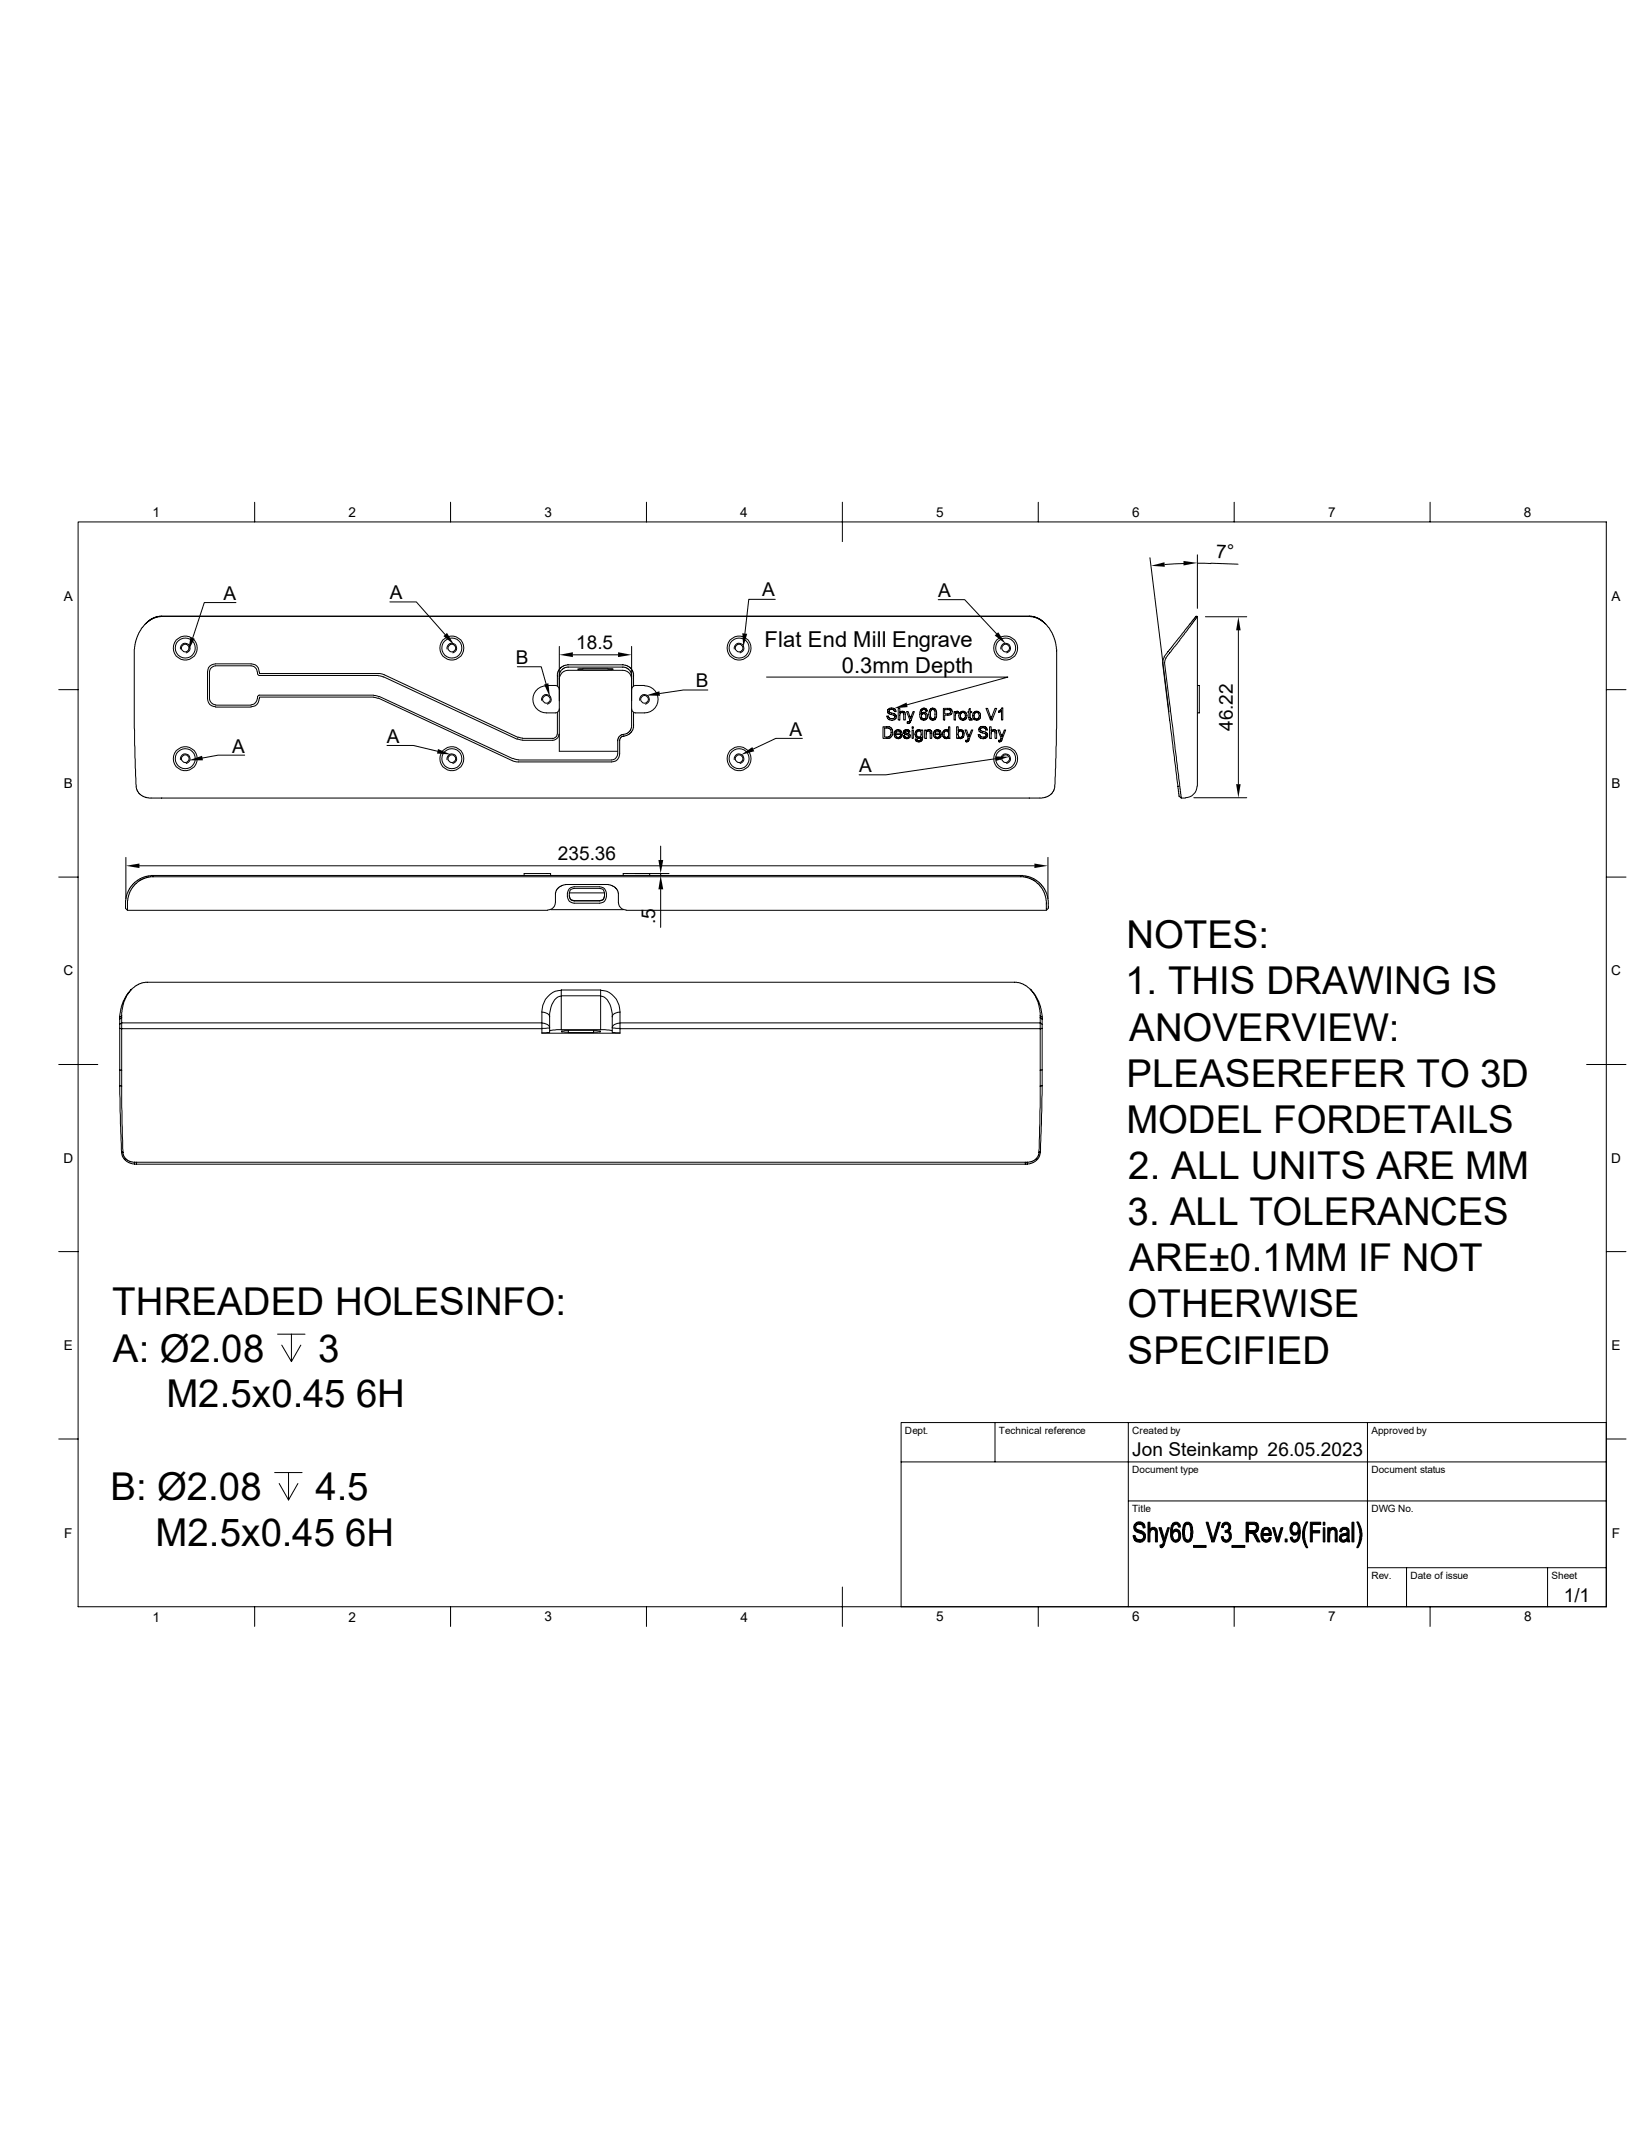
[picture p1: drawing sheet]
<svg xmlns="http://www.w3.org/2000/svg" width="216mm" height="279mm" viewBox="0 0 216 279" stroke-linecap="round" stroke-linejoin="round" font-family="sans-serif">
<g fill="none" stroke="#000" stroke-width=".13">
<path d="M10.2 68.5h200.5v142.4h-200.5zM30.9 79.1h-4.1l-1.5 4.6M33.4 65.9v2.6M51.1 79h3.5l3.8 4.3M59.1 65.9v2.6M84.8 65.9v2.6M101.7 78.7h-3.5l-.5 4.4M110.5 65.9v5.2M123.1 78.7h3.4l4.2 4.5M136.2 65.9v2.6M150.8 73.2l2.5 20.2M155.3 74l-2.5 .1"/>
<path d="M157.1 73.9l1.7 .1M157.1 72.8v7M158.8 73.9l3.6 .1M161.9 65.9v2.6M187.6 65.9v2.6M7.7 90.5h2.5M19 82l.9-.8 1.1-.3h114.5l.6 .2 .6 .3 .9 1 .7 1.4 .3 1.1v10.6l-.3 7.9-.1 .4-.4 .5-.4 .3-.7 .1h-117.4l-.5-.1-.4-.3-.4-.5-.1-.4-.3-7.9v-10.3l.2-1 .3-.8 .4-.9zM19 81.9l.8-.7 1.1-.3h114.4l1.1 .3 .8 .7M23.7 99.7a.64 .64 0 0 1 .5-.8 .64 .64 0 0 1 .7 .5 .64 .64 0 0 1-.5 .8M23.7 85.2a.64 .64 0 0 1 .5-.8 .64 .64 0 0 1 .7 .5 .64 .64 0 0 1-.5 .8M28.3 92.8h4.6M28.3 92.5h4.6"/>
<path d="M32.1 99.1h-3.5l-2.1 .4M33.7 88.2l-.1-.4-.2-.3-.5-.1h-4.6l-.4 .1a.74 .74 0 0 0-.4 .7v3.5l.2 .5 .6 .3M33.7 91.7l-.1 .4a.74 .74 0 0 1-.7 .4M33.8 88.2v.3l.2 .1h15.6M34 91.7a1.02 1.02 0 0 1-1.1 1.1M34 88.2a1.02 1.02 0 0 0-1.1-1.1h-4.6a1.02 1.02 0 0 0-1.1 1.1v3.5a1.02 1.02 0 0 0 1.1 1.1M34 88.2v.2h15.8l.4 .1 17.7 8.3M49 91.5l.6 .2M49 91.5h-15v.2M49 91.2h-15l-.2 .2v.3M49 91.3l.7 .1M49.6 91.6l17.8 8.3 .4 .1h12.4a1.02 1.02 0 0 0 1.1-1.1v-1.9a.61 .61 0 0 1 .8-.4l.4-.2 .5-.6 .1-.3v-2"/>
<path d="M49.6 88.7l.7 .2M49.7 91.4l17.6 8.2M50.3 88.8l17.6 8.2M50.8 97.8h3.4l3.2 .8M58.6 99.7a.64 .64 0 0 1 .5-.8 .64 .64 0 0 1 .8 .5 .64 .64 0 0 1-.5 .8M58.6 85.2a.64 .64 0 0 1 .5-.8 .64 .64 0 0 1 .8 .5 .64 .64 0 0 1-.5 .8M67.3 99.5l.7 .2M67.9 96.9l.6 .2M67.9 87.5h3.1l.6 2.2M67.9 96.7l.6 .2M71 91.9a.64 .64 0 0 1 .5-.7 .64 .64 0 0 1 .8 .5 .64 .64 0 0 1-.5 .7M71.7 90h1.2a.6 .6 0 0 1 .5 .5"/>
<path d="M71.7 90a1.78 1.78 0 0 0-1.8 1.8 1.78 1.78 0 0 0 1.8 1.8h1.2a.6 .6 0 0 0 .5-.6M73.1 96.4l-.1 .2-.4 .3h-4.1M73.1 90v-1.6l.1-.3 .4-.6 .8-.3 7.7 .1 .5 .2 .4 .6 .1 .3v1.6M73.1 93.5v2.9M73.3 96.4a.88 .88 0 0 1-.8 .8h-4M73.4 88.7l.1-.6 .5-.4 .3-.2h7.6l.4 .2 .4 .4 .1 .6M73.4 89.1a1.16 1.16 0 0 1 1.1-1.1h7.2a1.16 1.16 0 0 1 1.1 1.1M73.4 84.8v13.8h7.6M75.1 85.9h6M76.5 87.8h-.7l.1 .1h.6M76.5 87.9h3.3M76.5 87.7h3.3"/>
<path d="M79.8 87.8h.6l-.6 .1M82.8 93v2.5l-.1 .4-.3 .2-.4 .3h-.4l-.4 .3-.2 .3v1.9l-.1 .4a.74 .74 0 0 1-.7 .4h-12.2M82.8 84.8v8.2M83.9 91.9a.64 .64 0 0 1 .5-.7 .64 .64 0 0 1 .8 .5 .64 .64 0 0 1-.5 .7M84.5 90h-1.1a.6 .6 0 0 0-.6 .5M84.5 90a1.78 1.78 0 0 1 1.8 1.8 1.78 1.78 0 0 1-1.8 1.8h-1.1a.6 .6 0 0 1-.6-.6M92.8 90.6h-3.1l-3.2 .4M96.3 99.7a.64 .64 0 0 1 .5-.8 .64 .64 0 0 1 .8 .5 .64 .64 0 0 1-.5 .8M96.3 85.2a.64 .64 0 0 1 .5-.8 .64 .64 0 0 1 .8 .5 .64 .64 0 0 1-.5 .8M100.5 88.9h31.7l-13.2 3.6M105.2 96.9h-3.4l-3 1.4M115.8 95.4h.7a.69 .69 0 0 1 .6 1l-.1 .1a.52 .52 0 0 1-.6 .4h-.6z"/>
<path d="M116 95.5h.4a.61 .61 0 0 1 .5 .5 .61 .61 0 0 1-.3 .7h-.6zM116.5 93l.3-.1 .3 .1a.44 .44 0 0 1 .4 .4h-.2a.39 .39 0 0 0-.3-.3 .39 .39 0 0 0-.4 .3l.4 .2a.48 .48 0 0 1 .6 .6 .48 .48 0 0 1-.8 .3 .5 .5 0 0 1-.5-.5h.2a.44 .44 0 0 0 .5 .3 .44 .44 0 0 0 .4-.3l-.1-.1-.5-.2a.42 .42 0 0 1-.3-.7zM117.4 95.9l.2-.1a.52 .52 0 0 1 .7 .6h-.8a.33 .33 0 0 0 .2 .4 .33 .33 0 0 0 .4-.2h.2a.56 .56 0 0 1-.8 .2 .56 .56 0 0 1-.1-.8zM117.5 96.1h.1a.3 .3 0 0 1 .3-.2 .3 .3 0 0 1 .2 .3h-.6zM117.8 93h.2v.5a.39 .39 0 0 1 .5-.2 .39 .39 0 0 1 .2 .5v.7h-.2v-.7a.27 .27 0 0 0-.3-.3 .27 .27 0 0 0-.2 .4v.6h-.2zM118.5 95.9a.46 .46 0 0 1 .5-.2 .46 .46 0 0 1 .3 .4h-.1a.24 .24 0 0 0-.3-.2 .24 .24 0 0 0-.2 .2l.1 .1a.51 .51 0 0 1 .6 .4 .49 .49 0 0 1-.5 .3 .49 .49 0 0 1-.5-.3l.3-.1a.28 .28 0 0 0 .2 .3 .28 .28 0 0 0 .3-.2l-.2-.2a.39 .39 0 0 1-.5-.4zM118.9 93.4h.2l.3 .9 .4-.9h.1l-.4 1.1a.42 .42 0 0 1-.5 .4v-.2h.2l.1-.2zM119.6 95.8h.2v1.1h-.2zM119.6 95.4h.2v.2h-.2zM120.1 95.9h.1a.38 .38 0 0 1 .6 0v-.1h.2v1a.49 .49 0 0 1-.4 .6 .49 .49 0 0 1-.5-.4h.2a.29 .29 0 0 0 .4 .2 .29 .29 0 0 0 .1-.4l-.2 .1a.56 .56 0 0 1-.5-.3 .56 .56 0 0 1 0-.6zM120.3 96.1a.35 .35 0 0 1 .4-.1 .35 .35 0 0 1 .1 .5 .32 .32 0 0 1-.4 .2 .32 .32 0 0 1-.2-.4zM120.9 93a.47 .47 0 0 1 .7 .3h-.1a.3 .3 0 0 0-.4-.2 .3 .3 0 0 0-.2 .4l-.1 .2a.49 .49 0 0 1 .7-.1 .49 .49 0 0 1 .1 .7 .49 .49 0 0 1-.7 .1h-.1l-.2-.3v-.7z"/>
<path d="M120.9 93.8a.34 .34 0 0 1 .5 .1 .34 .34 0 0 1-.3 .5 .45 .45 0 0 1-.2-.6zM121.3 95.8h.2v.1a.39 .39 0 0 1 .5-.1 .39 .39 0 0 1 .2 .4v.7h-.2v-.7a.27 .27 0 0 0-.3-.3 .27 .27 0 0 0-.2 .4v.6h-.2zM121.9 93.2l.1-.1a.52 .52 0 0 1 .6-.1 .52 .52 0 0 1 .3 .6l-.1 .5a.47 .47 0 0 1-.5 .4 .47 .47 0 0 1-.4-.5l-.1-.5zM122.2 93.1a.36 .36 0 0 1 .4 .1 .36 .36 0 0 1 0 .4v.1a.41 .41 0 0 1 0 .5 .41 .41 0 0 1-.4 .1l-.2-.2v-.7zM122.6 95.9l.2-.1h.3a.5 .5 0 0 1 .3 .6h-.8a.33 .33 0 0 0 .3 .4 .33 .33 0 0 0 .4-.2h.1l-.1 .2a.54 .54 0 0 1-.7 0 .54 .54 0 0 1-.1-.7zM122.7 96.1a.32 .32 0 0 1 .3-.2 .32 .32 0 0 1 .3 .3h-.7zM123.7 96a.39 .39 0 0 1 .7-.1v-.5h.2v1.5h-.2v-.1a.51 .51 0 0 1-.7-.1 .51 .51 0 0 1 0-.6zM123.7 93h.6a.46 .46 0 0 1 .6 .4 .46 .46 0 0 1-.6 .5h-.4v.6h-.2zM123.9 96.1a.34 .34 0 0 1 .4-.1 .34 .34 0 0 1 .1 .4 .32 .32 0 0 1-.4 .4 .32 .32 0 0 1-.2-.5zM123.9 93.1h.4a.28 .28 0 0 1 .4 .3 .28 .28 0 0 1-.4 .3h-.4zM125.1 93.4h.2v.2l.1-.2 .2-.1 .1 .1v.2a.25 .25 0 0 0-.3 0 .25 .25 0 0 0-.1 .3v.6h-.2zM125.5 95.4h.2v.5a.47 .47 0 0 1 .6 0 .47 .47 0 0 1 .1 .5v.3a.46 .46 0 0 1-.7 .1v.1h-.2z"/>
<path d="M125.8 96a.41 .41 0 0 1 .5 .1 .41 .41 0 0 1-.1 .5 .32 .32 0 0 1-.4 .1 .32 .32 0 0 1-.2-.3zM125.9 93.6v-.1a.55 .55 0 0 1 .9 .3 .55 .55 0 0 1-.6 .7 .65 .65 0 0 1-.3-.9zM126.2 93.5a.42 .42 0 0 1 .4 .3 .42 .42 0 0 1-.2 .5 .41 .41 0 0 1-.4-.3 .41 .41 0 0 1 .2-.4zM126.6 95.8h.2l.3 .9 .3-.9h.2l-.4 1.1a.44 .44 0 0 1-.5 .4v-.1h.2l.1-.3zM127.1 93.1l.2-.1v.4h.2v.1h-.2v.7l.2 .1v.2a.28 .28 0 0 1-.3 0 .28 .28 0 0 1-.1-.4v-.6h-.1v-.1h.1zM127.7 93.5a.56 .56 0 0 1 .7 0 .56 .56 0 0 1 .2 .6v.1a.57 .57 0 0 1-.9 .1 .57 .57 0 0 1 0-.8zM127.9 93.6a.4 .4 0 0 1 .5 .1 .4 .4 0 0 1 0 .5 .34 .34 0 0 1-.5 .1 .34 .34 0 0 1-.1-.4zM128.5 95.5l.2-.2 .4 .1a.37 .37 0 0 1 .4 .4h-.2a.37 .37 0 0 0-.4-.3 .37 .37 0 0 0-.3 .3l.4 .2a.48 .48 0 0 1 .5 .6 .48 .48 0 0 1-.7 .3 .5 .5 0 0 1-.5-.5h.2a.45 .45 0 0 0 .4 .3 .45 .45 0 0 0 .5-.2l-.1-.2-.5-.2a.41 .41 0 0 1-.4-.2 .41 .41 0 0 1 .1-.4zM129.3 93h.2l.5 1.3 .5-1.3h.2l-.6 1.5h-.2zM129.8 95.4h.2v.5a.4 .4 0 0 1 .5-.1 .4 .4 0 0 1 .2 .4v.7h-.2v-.7a.27 .27 0 0 0-.3-.3 .27 .27 0 0 0-.2 .4v.6h-.2zM130.6 99.6l-14.4 2.1h-3.5M130.9 95.8h.2l.3 .9 .3-.9h.2l-.4 1.1a.39 .39 0 0 1-.5 .4v-.1h.2l.1-.3z"/>
<path d="M131 93.3l.4-.4h.1v1.6h-.1v-1.2l-.4 .2zM131.3 85.2a.64 .64 0 0 1 .5-.8 .64 .64 0 0 1 .7 .5 .64 .64 0 0 1-.5 .8M131.3 99.7a.64 .64 0 0 1 .5-.8 .64 .64 0 0 1 .7 .5 .64 .64 0 0 1-.5 .8M152.7 86.2l4.1-5.2 .1-.1h.2l-4.2 5.5M152.7 86.2l-.2 .8M152.7 86.9l2.2 17.8-.3-.2v-.3l-2.1-17.2M153 86.4l-.2 .5M157.1 80.9v22.3M157.1 90h.2v3.6h-.2M158.1 80.9h5.4M162.4 82.7v20.2M210.7 90.5h2.6"/>
<path d="M7.7 115.1h2.5M16.5 112.5v5.4M16.7 119.5l.1-1.6 .3-.9 .3-.6 .5-.5 .6-.5 1.2-.3h114.5l1.3 .3 .6 .5 .5 .5 .3 .6 .3 .9v1.6M18.3 113.6h117.4M68.7 114.9v-.3h3.5v.3M71.8 119.4a1.01 1.01 0 0 0 1.1-1v-1.2l.1-.4 .4-.5 .8-.2h5.6l.8 .3 .4 .4 .1 .5a2.04 2.04 0 0 0 .3 1.8l.2 .2 .5 .1M71.8 119.5h-55.1l-.2-.3v-1l.1-.9 .4-.7 .7-.9 .9-.5 1.2-.3h114.4l1.1 .3 .9 .5 .8 .9 .3 .6 .2 1v1l-.3 .3h-55.1M72.2 119.4h9.5M74.7 116.6l.6-.2h3.4a1.09 1.09 0 0 1 .7 1.7 .81 .81 0 0 1-.7 .4h-3.4a1.09 1.09 0 0 1-.8-1.7zM74.7 117.6a.59 .59 0 0 0 .6 .6h3.4a.59 .59 0 0 0 .6-.6M74.7 117.2h4.6M74.8 116.8l.5-.2h3.4a.84 .84 0 0 1 .5 1.3l-.1 .2-.4 .1h-3.4a.86 .86 0 0 1-.5-1.3z"/>
<path d="M83.3 114.6h4.5M85.2 114.9v-.3h-3.5v.3M86.7 111v1.9M86.7 114.6v.3M86.7 116.7v5M137.5 112.5v5.4M154.9 104.7h.6M156.6 104.7h6.9M157 103.2a1.6 1.6 0 0 1-1.5 1.5M210.7 115.1h2.6M7.7 139.7h5.1M15.7 134.4v.6"/>
<path d="M15.7 133.5v.2M15.7 135h.3M15.7 133.7v.7M15.7 135v5.4M16 134.2v.8M16 133.3l.1-1.4 .4-.9a3.2 3.2 0 0 1 2.8-2.1h114l.9 .2 .8 .7a5.1 5.1 0 0 1 1.4 3.5M16 134.2h55.1M16 135h55.1M16 134.2l-.3 .2M16 133.6l-.3 .1M16 133.3v.9M16 135v7.5"/>
<path d="M16 133.3l-.3 .2M17.3 129.8l-.5 .5-.7 1.2-.3 1-.1 1M71.1 134.2v.8M71.1 134.3l.5 .1a.49 .49 0 0 1 .5 .5l-1 .1M71.1 132.8l.5 .1a.59 .59 0 0 1 .5 .5M72.1 133.4v2.1l-1 .1M73.6 130.7a1.91 1.91 0 0 0-1.4 1.9l-.1 .8M73.6 135.1l-1 .1-.5 .1M73.6 130.7v-.8h5.2v.8M73.6 130a2.76 2.76 0 0 0-2.5 2.8v1.4M73.6 135.1h5.2M73.7 135.3v.1"/>
<path d="M73.7 135.4l.8 .1M74.5 135.3h-.8M74.5 135.2h3.4v.3h-3.4zM77.9 135.3h.8M78.7 135.3v.1M78.7 135.4l-.8 .1M78.8 130.7a1.91 1.91 0 0 1 1.4 1.9l.1 .8M78.8 135.1l1 .1 .5 .1M78.8 130a2.76 2.76 0 0 1 2.5 2.8v1.4M78.8 130.7h-5.2v4.4M78.8 130.7v4.4M80.3 133.4v2.1l1 .1"/>
<path d="M81.3 134.3l-.5 .1a.49 .49 0 0 0-.5 .5l1 .1M81.3 134.2v.8M81.3 132.8l-.5 .1a.59 .59 0 0 0-.5 .5M81.3 135v.6h-10.2v-.6M81.3 134.2h55.1M81.3 135h55.1M135.1 129.8l.5 .5 .7 1.2 .3 1 .1 1.2M136.4 134.2v.8M136.4 133.3v.9M136.4 135v7.5M136.4 134.2l.3 .2M136.4 133.6l.3 .1"/>
<path d="M136.4 133.3l.3 .2M136.7 134.4v.6M136.7 135v5.4M136.7 135h-.3M136.7 133.7v.7M208.1 139.7h5.2M15.7 140.4v2.1M15.7 142.5l.3 8.7M15.7 140.4l.3 .1M15.7 142.5h.3M16 142.5l.1 8.7M16 151.2v.5l.4 .6 .4 .3 .9 .2"/>
<path d="M16 151.2l.1 .1M16 151.2h.1M16.1 151.3l.1 .3 .4 .5 .5 .3 .6 .1M16.1 151.2v.1M17.7 152.5h117M17.7 152.8h.2M17.7 152.5v.3M17.9 152.5v.3M17.9 152.8h116.6M134.5 152.8h.2M134.5 152.5v.3M134.7 152.5v.3"/>
<path d="M136.3 151.3l-.1 .3-.4 .5-.5 .3-.6 .1M136.3 151.2v.1M136.3 151.2h.2M136.4 142.5l-.1 8.7M136.4 151.2v.5l-.4 .6-.4 .3-.9 .2M136.4 151.2l-.1 .1M136.7 140.4l-.3 .1M136.7 140.4v5.4l-.3 5.4M136.7 142.5h-.3M7.7 164.3h2.5M36.4 175.1h3.6M38.2 175.1v3.6l-1.2-2.2"/>
<path d="M39.5 176.5l-1.3 2.2M210.7 164.3h2.6M7.7 188.8h2.5M36 193.3h3.6M37.8 193.3v3.5l-1.2-2.1M39.1 194.7l-1.3 2.1M118.2 191.9h92.5M130.5 186.7v5.2M148 197h62.7M148 186.7v24.2M179.4 186.7v24.2M210.7 188.8h2.6"/>
<path d="M210.7 186.7h-92.5v24.2M33.4 210.9v2.5M59.1 210.9v2.5M84.8 210.9v2.5M110.5 208.3v5.1M136.2 210.9v2.5M161.9 210.9v2.5M179.4 205.7h31.3M184.5 205.7v5.2M187.6 210.9v2.5M203 205.7v5.2"/>
<circle cx="24.3" cy="99.6" r="1.57"/>
<circle cx="24.3" cy="85" r="1.57"/>
<circle cx="24.3" cy="85" r="1.31"/>
<circle cx="24.3" cy="99.6" r="1.31"/>
<circle cx="24.3" cy="99.5" r=".5"/>
<circle cx="24.3" cy="85" r=".5"/>
<circle cx="59.3" cy="85" r="1.57"/>
<circle cx="59.3" cy="99.6" r="1.57"/>
<circle cx="59.3" cy="99.6" r="1.31"/>
<circle cx="59.3" cy="85" r="1.31"/>
<circle cx="59.3" cy="99.5" r=".5"/>
<circle cx="59.3" cy="85" r=".5"/>
<circle cx="71.7" cy="91.8" r=".5"/>
<circle cx="84.5" cy="91.8" r=".5"/>
<circle cx="96.9" cy="85" r="1.57"/>
<circle cx="96.9" cy="99.6" r="1.57"/>
<circle cx="96.9" cy="85" r="1.31"/>
<circle cx="96.9" cy="99.6" r="1.31"/>
<circle cx="97" cy="99.5" r=".5"/>
<circle cx="97" cy="85" r=".5"/>
<circle cx="131.9" cy="85" r="1.57"/>
<circle cx="131.9" cy="99.6" r="1.57"/>
<circle cx="131.9" cy="85" r="1.31"/>
<circle cx="131.9" cy="99.6" r="1.31"/>
<circle cx="131.9" cy="85" r=".5"/>
<circle cx="131.9" cy="99.5" r=".5"/>
</g>
<g fill="#000" stroke="#000" stroke-width=".13">
<path d="M148.8 200.1a.79 .79 0 0 1 1.3-.1h-.7a.39 .39 0 0 0-.4 .4 .39 .39 0 0 0 .4 .4 .84 .84 0 0 1 .8 1.2 .85 .85 0 0 1-1.4 .1h.7a.45 .45 0 0 0 .5-.4 .45 .45 0 0 0-.5-.5 .78 .78 0 0 1-.7-1z" fill-rule="evenodd"/>
<path d="M150.6 199.8h.2v.9h.5l-.3 .1-.1 .2-.1 1.4h-.2z" fill-rule="evenodd"/>
<path d="M153.8 199.9a.59 .59 0 0 1 .7-.1 .59 .59 0 0 1 .3 .6h-.2l-.3-.4h-.5z" fill-rule="evenodd"/>
<path d="M155.4 199.9a.66 .66 0 0 1 .7 0 .66 .66 0 0 1 .3 .6v.8a.91 .91 0 0 1-.6 1.1l-.3-.1-.2-.2h.5a.71 .71 0 0 0 .4-.9 1.31 1.31 0 0 0-.3-1.2h-.6z" fill-rule="evenodd"/>
<path d="M158.2 199.8h.3l.5 1.8 .1 .5-.1 .3z" fill-rule="evenodd"/>
<path d="M159.8 199.8h.3l-.8 2.6h-.3z" fill-rule="evenodd"/>
<path d="M160.4 200h.4l-.2 .2-.2 .3-.2-.1z" fill-rule="evenodd"/>
<path d="M160.4 199.9a.63 .63 0 0 1 .9 .1 .63 .63 0 0 1-.1 .9h-.5a.43 .43 0 0 0 .5-.4 .43 .43 0 0 0-.4-.5h-.4z" fill-rule="evenodd"/>
<path d="M163.4 199.8h1.1l.5 .2-1.3 .1v.8h1.3l-.4 .3h-.9v1.2h-.3z" fill-rule="evenodd"/>
<path d="M164.4 200.1l.6-.1 .1 .5-.1 .4h-1.3h.6a.43 .43 0 0 0 .5-.4 .43 .43 0 0 0-.4-.4z" fill-rule="evenodd"/>
<path d="M169.4 200h.5a.63 .63 0 0 0-.4 .6 .63 .63 0 0 0 .4 .6l-.5 .1a1.28 1.28 0 0 1 0-1.3z" fill-rule="evenodd"/>
<path d="M169.5 199.9a.64 .64 0 0 1 1 .5l.1 .9-.2 .6-.1 .2h-.5a.86 .86 0 0 0 .5-.9v-.1h-.2a.68 .68 0 0 0-.2-1.1h-.5z" fill-rule="evenodd"/>
<path d="M171.3 199.7h.2l-.3 .8-.1 1.3 .2 .8 .2 .5h-.2l-.4-1.3v-1z" fill-rule="evenodd"/>
<path d="M171.9 199.8h1.3v.3h-1.1v.8h1v.3h-1v1.2h-.2z" fill-rule="evenodd"/>
<path d="M173.6 199.8h.2v.4h-.2z" fill-rule="evenodd"/>
<path d="M178 199.7a.52 .52 0 0 1 .4 .5l.2 1v.8l-.3 .9-.2 .2h-.1l.3-.7 .1-.8-.1-1z" fill-rule="evenodd"/>
<path d="M148.6 201.5h.3a.66 .66 0 0 0 .6 .6h-.7z" fill-rule="evenodd"/>
<path d="M149.4 200h.7l.1 .5h-.3l-.1-.3z" fill-rule="evenodd"/>
<path d="M150.9 200.6a.55 .55 0 0 1 .7-.1 .55 .55 0 0 1 .2 .7v1.2h-.2l-.1-1.5-.2-.2h-.5z" fill-rule="evenodd"/>
<path d="M152.1 202.8h.6v.1a.36 .36 0 0 1-.5 .2z" fill-rule="evenodd"/>
<path d="M152 200.5h.3l.4 1.5-.1 .4z" fill-rule="evenodd"/>
<path d="M153.2 200.5h.2l-.7 2.2v.1h-.4h.1l.1-.2z" fill-rule="evenodd"/>
<path d="M153.7 200.2l.1-.2h.4a.81 .81 0 0 0-.4 1h.2a.7 .7 0 0 0 .2 1.1h.5a.61 .61 0 0 1-.7 .2 .61 .61 0 0 1-.4-.6l-.1-1z" fill-rule="evenodd"/>
<path d="M153.8 200.9a.48 .48 0 0 1 .9 0l-.6 .1h-.1h-.2z" fill-rule="evenodd"/>
<path d="M154.2 201l.5-.1a1.2 1.2 0 0 1 0 1.2h-.5a.67 .67 0 0 0 .1-1.1z" fill-rule="evenodd"/>
<path d="M155.3 200.1l.4-.1a.81 .81 0 0 0-.3 .9v.1a1.05 1.05 0 0 0 .4 1.1h-.5l-.1-.2-.1-1.2z" fill-rule="evenodd"/>
<path d="M156.5 202.8h1.7v.3h-1.7z" fill-rule="evenodd"/>
<path d="M160.2 201.7l.2-.1 .1 .4 .3 .1h-.4z" fill-rule="evenodd"/>
<path d="M160.7 200.8l.5 .1-.1 .1 .2 .1h-.6z" fill-rule="evenodd"/>
<path d="M160.9 201.1h.4a.74 .74 0 0 1 .1 1 .74 .74 0 0 1-1 .1v-.1h.4a.55 .55 0 0 0 .4-.5 .55 .55 0 0 0-.3-.5z" fill-rule="evenodd"/>
<path d="M161.6 202.8h1.7v.3h-1.7z" fill-rule="evenodd"/>
<path d="M164 201.2h.6l.7 1.2h-.4l-.5-1-.2-.2z" fill-rule="evenodd"/>
<path d="M165.6 200.7h.5l-.3 .1-.1 .5h1.1v.2h-1.1l.1 .5 .3 .1h-.5a1.61 1.61 0 0 1 0-1.4z" fill-rule="evenodd"/>
<path d="M165.7 200.6a.68 .68 0 0 1 .8 0 .68 .68 0 0 1 .3 .7h-1.1h.8l-.1-.4-.1-.2h-.7z" fill-rule="evenodd"/>
<path d="M165.6 202.1h.6l.2-.1 .1-.2h.3a.67 .67 0 0 1-.5 .6 .67 .67 0 0 1-.7-.3z" fill-rule="evenodd"/>
<path d="M166.9 200.5h.3l.4 1.4-.1 .5z" fill-rule="evenodd"/>
<path d="M168 200.5h.3l-.6 1.9h-.2z" fill-rule="evenodd"/>
<path d="M168.6 202h.2v.4h-.2z" fill-rule="evenodd"/>
<path d="M169.2 201.8l.3-.1v.2l.2 .2h.6a.56 .56 0 0 1-.7 .2 .56 .56 0 0 1-.4-.5z" fill-rule="evenodd"/>
<path d="M169.4 201.3l.9-.2a.54 .54 0 0 1-.9 .2z" fill-rule="evenodd"/>
<path d="M173.6 200.5h.2v1.9h-.2z" fill-rule="evenodd"/>
<path d="M174.2 200.5h.2v.2h.3l-.2 .3-.1 1.4h-.2z" fill-rule="evenodd"/>
<path d="M174.4 200.7h.4z" fill-rule="evenodd"/>
<path d="M174.5 200.6a.56 .56 0 0 1 .7-.1 .56 .56 0 0 1 .2 .7v1.2h-.3v-1.4a.29 .29 0 0 0-.3-.3h-.3z" fill-rule="evenodd"/>
<path d="M175.8 200.8l.1-.1h.5h-.3l-.1 .3h-.3z" fill-rule="evenodd"/>
<path d="M175.9 201.4h.8l-.3 .1a.34 .34 0 0 0-.4 .2 .34 .34 0 0 0 .1 .4l.6 .1a.56 .56 0 0 1-.9 .1 .56 .56 0 0 1 .1-.9z" fill-rule="evenodd"/>
<path d="M176.2 202.1h.5v.1z" fill-rule="evenodd"/>
<path d="M175.9 200.6a.61 .61 0 0 1 .7-.1 .61 .61 0 0 1 .4 .6v1v.3h-.2l-.1-.3h-.3l.3-.3v-.4h-.8l.4-.1a.29 .29 0 0 0 .4-.3 .29 .29 0 0 0-.3-.3h-.5z" fill-rule="evenodd"/>
<path d="M177.3 199.8h.3v2.6h-.3z" fill-rule="evenodd"/>
</g>
<g fill="#000">
<path d="M151 74.3l1.7-.5 .1 .6zM155.2 73.6l1.9 .3-1.9 .3zM25 83.6l.5 .2-.8 1.6zM24.8 99.8l1.7-.6 .1 .6zM57.4 98.3l1.7 .7-1.8-.1zM58.2 83.5l.4-.4 1 1.5zM71.4 89.8l.5-.1 .2 1.8zM73.4 85.9l1.7-.3v.6zM81.1 85.6l1.7 .3-1.7 .3zM84.7 91.3l1.8-.6 .1 .6zM97.4 83.1l.6 .1-.5 1.7zM97.2 99.1l1.5-1.1 .2 .6z"/>
<path d="M117.3 93l1.6-.8 .1 .6zM130.6 99.3h1.8l-1.8 .6zM130.5 83.4l.4-.4 1 1.5zM162.4 80.9l.3 1.8h-.6zM16.5 113.6l1.8-.3v.6zM86.4 112.9h.6l-.3 1.7zM86.7 114.9l.3 1.8h-.6zM135.7 113.3l1.8 .3-1.8 .3zM162.1 102.9h.6l-.3 1.8z"/>
</g>
<g font-size="5">
<text x="147.7" y="124.4">NOTES:</text>
<text x="147.6" y="130.5">1. THIS DRAWING IS</text>
<text x="148.1" y="136.6">ANOVERVIEW:</text>
<text x="147.7" y="142.6">PLEASEREFER TO 3D</text>
<text x="147.7" y="148.7">MODEL FORDETAILS</text>
<text x="148" y="154.7">2. ALL UNITS ARE MM</text>
<text x="147.9" y="160.8">3. ALL TOLERANCES</text>
<text x="148.1" y="166.8">ARE±0.1MM IF NOT</text>
<text x="14.7" y="172.5">THREADED HOLESINFO:</text>
<text x="147.9" y="172.9">OTHERWISE</text>
<text x="14.8" y="178.7">A: Ø2.08</text>
<text x="41.8" y="178.7">3</text>
<text x="147.9" y="179">SPECIFIED</text>
<text x="21.8" y="184.7">M2.5x0.45 6H</text>
<text x="14.5" y="196.8">B: Ø2.08</text>
<text x="41.4" y="196.8">4.5</text>
<text x="20.4" y="202.9">M2.5x0.45 6H</text>
</g>
<g font-size="2.9">
<text x="100.3" y="84.9">Flat End Mill Engrave</text>
<text x="110.4" y="88.3">0.3mm Depth</text>
</g>
<g font-size="2.5">
<text x="159.5" y="73.2" transform="rotate(2 159.5 73.2)">7°</text>
<text x="29.3" y="78.7">A</text>
<text x="51.1" y="78.7">A</text>
<text x="100" y="78.3">A</text>
<text x="123.1" y="78.4">A</text>
<text x="67.7" y="87.2">B</text>
<text x="75.6" y="85.2">18.5</text>
<text x="91.3" y="90.2">B</text>
<text x="161.7" y="95.9" transform="rotate(-90 161.7 95.9)">46.22</text>
<text x="30.4" y="98.8">A</text>
<text x="50.8" y="97.5">A</text>
<text x="103.5" y="96.6">A</text>
<text x="112.7" y="101.3">A</text>
<text x="73.2" y="112.9">235.36</text>
<text x="85.9" y="121.2" transform="rotate(-90 85.9 121.2)">.5</text>
<text x="148.5" y="191.1">Jon Steinkamp 26.05.2023</text>
<text x="205.1" y="210.2">1/1</text>
</g>
<g font-size="1.8">
<text x="20" y="67.9">1</text>
<text x="45.7" y="67.9">2</text>
<text x="71.4" y="67.9">3</text>
<text x="97.1" y="67.9">4</text>
<text x="122.8" y="67.8">5</text>
<text x="148.5" y="67.9">6</text>
<text x="174.2" y="67.9">7</text>
<text x="199.9" y="67.9">8</text>
<text x="8.4" y="78.9">A</text>
<text x="211.4" y="78.9">A</text>
<text x="8.4" y="103.5">B</text>
<text x="211.4" y="103.5">B</text>
<text x="8.3" y="128">C</text>
<text x="211.3" y="128">C</text>
<text x="8.3" y="152.6">D</text>
<text x="211.3" y="152.6">D</text>
<text x="8.4" y="177.2">E</text>
<text x="211.4" y="177.2">E</text>
<text x="8.4" y="201.8">F</text>
<text x="211.4" y="201.8">F</text>
<text x="20" y="212.8">1</text>
<text x="45.7" y="212.8">2</text>
<text x="71.4" y="212.8">3</text>
<text x="97.1" y="212.8">4</text>
<text x="122.8" y="212.8">5</text>
<text x="148.5" y="212.8">6</text>
<text x="174.2" y="212.8">7</text>
<text x="199.9" y="212.8">8</text>
</g>
<g font-size="1.3">
<text x="118.7" y="188.1">Dept.</text>
<text x="131" y="188.1">Technical reference</text>
<text x="148.5" y="188.1">Created by</text>
<text x="179.9" y="188.1">Approved by</text>
<text x="148.5" y="193.3">Document type</text>
<text x="179.9" y="193.3">Document status</text>
<text x="148.5" y="198.4">Title</text>
<text x="179.9" y="198.4">DWG No.</text>
<text x="179.9" y="207.2">Rev.</text>
<text x="185" y="207.2">Date of issue</text>
<text x="203.5" y="207.2">Sheet</text>
</g>
</svg>
